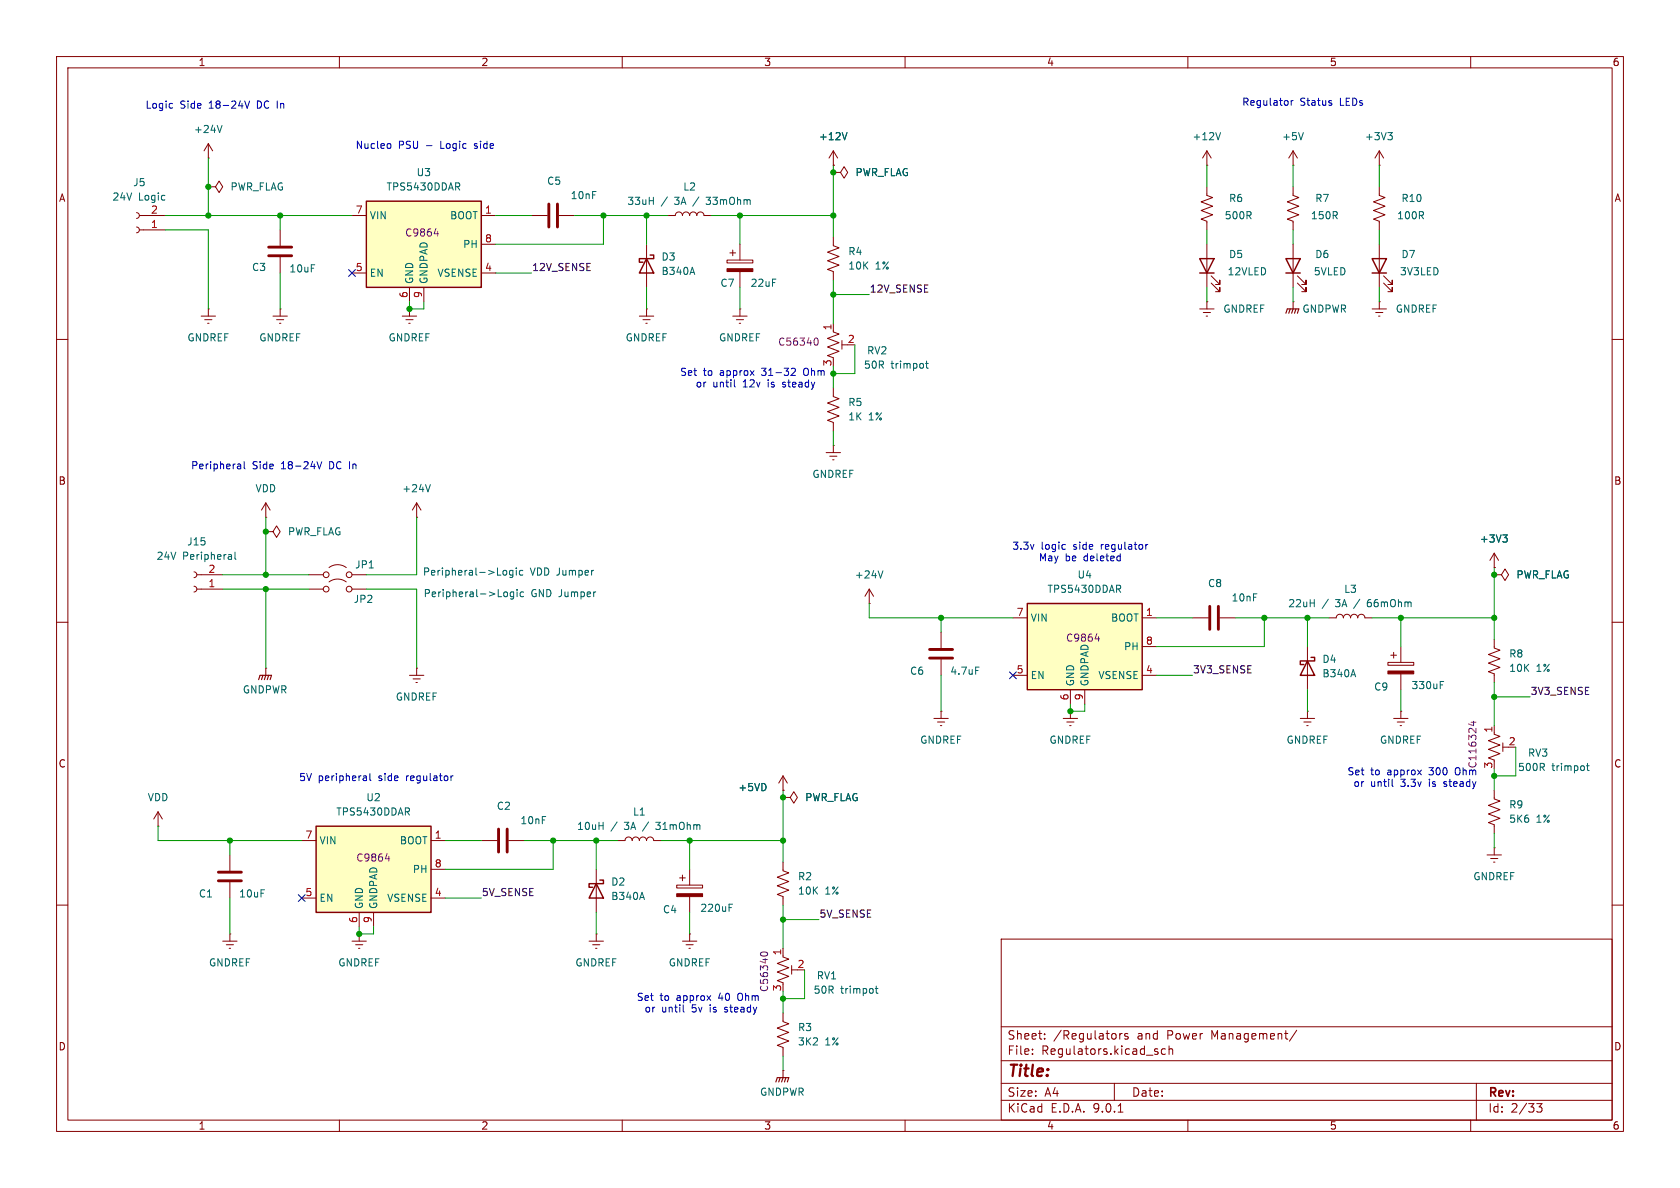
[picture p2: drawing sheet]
<svg xmlns="http://www.w3.org/2000/svg" width="297mm" height="210mm" viewBox="0 0 297 210" stroke-linecap="round" stroke-linejoin="round" font-family="sans-serif">
<g fill="none" stroke="#840000" stroke-width=".18">
<path d="M10 10h277v190h-277zM12 12h273v186h-273zM60 10v2M110 10v2M160 10v2M210 10v2M260 10v2M24.1 37.6l.4 .1 .1 .4-.1 .4-.4 .1M24.6 38.1h4.6M36.8 27.9h.1M36.8 33h1.3l.6-1 .7 1-.7 1-.6-1M36.8 33h.1"/>
<path d="M36.8 25.4l-.7 1.3M36.8 25.4l.8 1.3M36.8 25.4v2.5M94 38.1h2.8M98.8 38.1h2.8M118.1 38.1h1.3a.64 .64 0 0 1 .6-.6 .64 .64 0 0 1 .6 .6 .64 .64 0 0 1 .7-.6 .64 .64 0 0 1 .6 .6 .64 .64 0 0 1 .7-.6 .64 .64 0 0 1 .6 .6 .64 .64 0 0 1 .6-.6 .64 .64 0 0 1 .7 .6h1.2M147.3 29.2h.1M147.3 26.7l-.7 1.2M147.3 26.7l.8 1.2M147.3 26.7v2.5M213.4 29.2h.1M213.4 26.7l-.8 1.2"/>
<path d="M213.4 26.7l.7 1.2M213.4 26.7v2.5M24.1 40.1l.4 .2 .1 .3-.1 .4-.4 .1M24.6 40.6h4.6M35.6 55.9h2.5M36.2 56.5h1.3M36.7 57.2h.3M36.8 54.6h.1M36.8 54.6v1.3M48.3 55.9h2.5M48.9 56.5h1.3M49.4 57.2h.3"/>
<path d="M49.5 54.6h.1M49.5 40.6v2.8M49.5 45.5v2.8M49.5 54.6v1.3M71.1 55.9h2.6M71.8 56.5h1.2M72.3 57.2h.2M72.4 54.6h.1M72.4 54.6v1.3M113 55.9h2.6M113.7 56.5h1.2M114.2 57.2h.2"/>
<path d="M114.3 54.6h.1M114.3 43.2v7.6M114.3 54.6v1.3M128.5 46h4.6v.5h-4.6zM129 44.7h1M129.5 55.9h2.6M129.5 44.2v1M130.2 56.5h1.2M130.7 57.2h.2M130.8 54.6h.1M130.8 43.2v2.8M130.8 48v2.8"/>
<path d="M130.8 54.6v1.3M147.3 41.9v1.5l1 .4-2 .8 2 .7-2 .8 2 .8-2 .7 1 .4v1.5M147.3 58.7l1 .4-2 .7 2 .8-2 .7 2 .8-2 .8 1 .3v.3M147.3 57.2v1.2M10 60h2M148.8 60.2v1.5M148.8 61h1.1M285 60h2M47 94h1.3l.6-1 .6 1-.6 1-.6-1M47 94h.1M47 91.4h.1M47 88.9l-.8 1.3"/>
<path d="M47 88.9l.8 1.3M47 88.9v2.5M73.7 91.4h.1M73.7 88.9l-.8 1.3M73.7 88.9l.7 1.3M73.7 88.9v2.5M10 110h2M72.4 119.4h2.5M73.7 118.1h.1M73.7 118.1v1.3M166.4 111.8v2.8M166.4 116.6v2.8"/>
<path d="M285 110h2M73 120h1.3M73.5 120.7h.3M138.4 139.7h.1M138.4 137.2l-.7 1.2M138.4 137.2l.8 1.2M138.4 137.2v2.5M165.1 127h2.5M165.7 127.6h1.3M166.2 128.3h.3M166.4 125.7h.1M166.4 125.7v1.3"/>
<path d="M188 127h2.5M188.6 127.6h1.3M189.1 128.3h.3M189.2 125.7h.1M189.2 125.7v1.3M264.2 139.7v1.5l1 .4-2.1 .8 2.1 .7-2.1 .8 2.1 .8-2.1 .7 1.1 .4v1.5M264.2 129.8l1 .4-2.1 .7 2.1 .8-2.1 .8 2.1 .7-2.1 .8 1.1 .4v.2M264.2 128.3v1.2M265.7 131.3v1.5M265.7 132.1h1M27.9 146.1h.1M27.9 143.5l-.7 1.3"/>
<path d="M27.9 143.5l.8 1.3M27.9 143.5v2.6M85.1 148.6h2.8M89.9 148.6h2.8M105.4 153.7v7.6M109.2 148.6h1.3a.64 .64 0 0 1 .6-.6 .64 .64 0 0 1 .7 .6 .64 .64 0 0 1 .6-.6 .64 .64 0 0 1 .6 .6 .64 .64 0 0 1 .7-.6 .64 .64 0 0 1 .6 .6 .64 .64 0 0 1 .6-.6 .64 .64 0 0 1 .7 .6h1.2M119.6 156.5h4.6v.5h-4.6zM120.1 155.2h1.1M120.6 154.7v1M121.9 153.7v2.8M121.9 158.5v2.8M138.4 141h1.3l.6-1 .7 1-.7 1-.6-1"/>
<path d="M138.4 141h.1M138.4 152.4v1.5l1 .4-2 .8 2 .7-2 .8 2 .8-2 .7 1 .4v1.5M262.9 151.1h2.5M263.5 151.8h1.3M264 152.4h.3M264.2 149.9h.1M264.2 149.9v1.2M10 160h2M104.1 166.4h2.6M104.8 167h1.2M105.3 167.6h.2M105.4 165.1h.1"/>
<path d="M105.4 165.1v1.3M120.6 166.4h2.6M121.3 167h1.3M121.8 167.6h.2M121.9 165.1h.1M121.9 165.1v1.3M138.4 169.2l1 .3-2 .8 2 .8-2 .7 2 .8-2 .8 1 .3v.3M138.4 179.1v1.5l1 .4-2 .7 2 .8-2 .8 2 .7-2 .8 1 .4v1.5M138.4 167.6v1.3M140 170.7v1.5M140 171.5h1M177 166h108v32h-108z"/>
<path d="M285 160h2M60 198v2M110 198v2M138.4 189.2h.1M138.4 189.2v1.3M160 198v2M177 194.5h108M177 191.5h108M177 187.5h108M177 181.5h108M182.5 186.3v.1M182.5 185.5v.1"/>
<path d="M184.7 183.6v.1M184.7 182.8v.1M197 191.5v3M197.7 196.6h.8M198 182.7v1M198.4 182.7l-.3 .1-.1 .2M199.4 182.8l-.4-.1-.2 .2 .1 .2 .5 .2v.3h-.6M204.5 185.9l.2 .2-.2 .3M204.5 185.4l.2 .1M206 185.5l-.4-.1-.3 .3v.4l.2 .2h.5M206.7 185.5l.2-.1 .3 .1 .1 .9M206.7 184.9v1.5"/>
<path d="M210 198v2M229.2 182.1l-1.2 2M260 198v2M261 191.5v6.5M271.7 195.1h.9l-.5 .6 .4 .1v.7l-.2 .1-.6-.1"/>
</g>
<g fill="none" stroke="#006464" stroke-width=".18">
<path d="M39.2 22.2l-.4 1.2M149.7 23.4l-.4 1.3M215.8 23.4l-.4 1.3M122.4 47.3l.4 1.2M163.6 64.2h.5M163.8 63.8v1.1l.3 .2M76.1 85.7l-.4 1.2M172.5 117.9h.6M280.5 135.4h.4M280.6 134.9v1.1l.3 .2M113.5 157.7l.4 1.3M128.9 159.8h.6"/>
<path d="M128.9 160.4h.4M154.7 174.7h.5M154.9 174.3v1.1l.3 .2"/>
</g>
<path d="M144.1 59.8h.1a.68 .68 0 0 1 .5 .6 .68 .68 0 0 1-.5 .6h-.1M260.1 127.7h.8M260.5 127.5v.8l-.9-.3M134.5 168.8l-.1-.1a.68 .68 0 0 1 .7-.4 .68 .68 0 0 1 .6 .4l-.1 .1" fill="none" stroke="#840084" stroke-width=".18"/>
<path d="M97 36.1v4M98.6 36.1v4M47.5 43.7h4.1M47.5 45.2h4.1M164.3 114.8h4.1M164.3 116.3h4.1M88.1 146.6v4M89.7 146.6v4" fill="none" stroke="#840000" stroke-width=".51"/>
<g fill="#840000" stroke="#840000" stroke-width=".18">
<path d="M119.6 158h4.6v.5h-4.6z"/>
<path d="M128.5 47.5h4.6v.5h-4.6z"/>
</g>
<path d="M114.3 45.7l1.3 2.6h-2.6zM114.9 45.1h.7v.6h-2.6v.7h.7M105.4 156.2l1.3 2.6h-2.6zM106 155.6h.7v.6h-2.6v.6h.7" fill="none" stroke="#840000" stroke-width=".25"/>
<path d="M137.2 191.3l.2-.8h2l-.2 .8M137.9 190.5l-.2 .8M138.4 190.5l-.2 .8M138.9 190.5l-.2 .8" fill="none" stroke="#840000" stroke-width=".2"/>
<path d="M64.8 35.6h20.3v15.2h-20.3z" fill="#ffffc2"/>
<path d="M64.8 35.6h20.3v15.2h-20.3zM212.1 45.7h2.5l-1.2 2.6zM212.1 48.3h2.5" fill="none" stroke="#840000" stroke-width=".25"/>
<g fill="none" stroke="#840000" stroke-width=".18">
<path d="M62.2 38.1h2.6M85.1 38.1h2.5M213.4 33v1.5l1 .4-2.1 .8 2.1 .7-2.1 .8 2.1 .8-2.1 .7 1.1 .4v1.5M62.2 48.3h2.6M72.4 50.8v2.5M74.9 50.8v2.5M85.1 48.3h2.5M85.1 43.2h2.5M213.4 43.2v7.6M214.1 50l1.5 1.6v-.8v.8h-.7M214.1 48.8l1.5 1.5v-.8v.8h-.7M147.3 68.6v1.5l1 .4-2 .7 2 .8-2 .8 2 .7-2 .8 1 .4v1.5"/>
<path d="M147.3 78.7h.1M147.3 78.7v1.3M146 80h2.6M146.7 80.6h1.3M147.2 81.3h.2M153.7 106.7h.1M153.7 104.1l-.8 1.3M153.7 104.1l.7 1.3M153.7 104.1v2.6M234.9 109.2h1.3a.64 .64 0 0 1 .7-.6 .64 .64 0 0 1 .6 .6 .64 .64 0 0 1 .6-.6 .64 .64 0 0 1 .7 .6 .64 .64 0 0 1 .6-.6 .64 .64 0 0 1 .6 .6 .64 .64 0 0 1 .7-.6 .64 .64 0 0 1 .6 .6h1.3"/>
</g>
<path d="M80.9 33l.4 .6M81.2 32.4l.1 .2-.1 .3M156.1 100.9l-.4 1.3" fill="none" stroke="#006464" stroke-width=".18"/>
<path d="M76.8 41.3h.7M77.4 40.9v.8" fill="none" stroke="#840084" stroke-width=".18"/>
<path d="M181.6 106.7h20.3v15.2h-20.3z" fill="#ffffc2"/>
<path d="M227.3 45.7h2.6l-1.3 2.6zM227.3 48.3h2.6M242.6 45.7h2.5l-1.3 2.6zM242.6 48.3h2.5M181.6 106.7h20.3v15.2h-20.3zM231.1 116.8l1.3 2.6h-2.5zM231.8 116.2h.6v.6h-2.5v.7h.6" fill="none" stroke="#840000" stroke-width=".25"/>
<g fill="none" stroke="#840000" stroke-width=".18">
<path d="M147.3 30.5h1.3l.6-1 .7 1-.7 1-.6-1M147.3 30.5h.1M228.6 29.2h.1M228.6 33v1.5l1 .4-2 .8 2 .7-2 .8 2 .8-2 .7 1 .4v1.5M228.6 26.7l-.8 1.2M228.6 26.7l.8 1.2M228.6 26.7v2.5M243.8 29.2h.1M243.8 33v1.5l1.1 .4-2.1 .8 2.1 .7-2.1 .8 2.1 .8-2.1 .7 1 .4v1.5M243.8 26.7l-.7 1.2M243.8 26.7l.8 1.2M243.8 26.7v2.5"/>
<path d="M212.1 54.6h2.5M212.7 55.2h1.3M213.2 55.9h.3M213.4 53.3h.1M213.4 53.3v1.3M228.6 53.3h.1M228.6 43.2v7.6M228.6 53.3v1.3M229.4 50l1.5 1.6v-.8v.8h-.8M229.4 48.8l1.5 1.5v-.8v.8h-.8M242.6 54.6h2.5M243.2 55.2h1.3"/>
<path d="M243.7 55.9h.3M243.8 53.3h.1M243.8 43.2v7.6M243.8 53.3v1.3M244.6 50l1.5 1.6v-.8v.8h-.7M244.6 48.8l1.5 1.5v-.8v.8h-.7M264.2 97.8l-.8 1.3M264.2 97.8l.7 1.3M264.2 97.8v2.5M54.6 101.6h2.5M54.6 104.1h2.5M58.2 100.3a2.54 2.54 0 0 1 3 0"/>
<path d="M58.2 102.9a2.54 2.54 0 0 1 3 0M62.2 101.6h2.6M62.2 104.1h2.6M179.1 109.2h2.5M179.1 119.4h2.5M201.9 109.2h2.6M201.9 119.4h2.6M201.9 114.3h2.6M210.8 109.2h2.8M215.6 109.2h2.8M231.1 114.3v7.6M245.4 117.1h4.5v.5h-4.5z"/>
<path d="M245.9 115.8h1M246.4 115.3v1M247.6 114.3v2.8M247.6 119.1v2.8M264.2 100.3h.1M189.2 121.9v2.6M191.8 121.9v2.6M229.9 127h2.5M230.5 127.6h1.3M231 128.3h.3M231.1 125.7h.1M231.1 125.7v1.3"/>
<path d="M246.4 127h2.5M247 127.6h1.3M247.5 128.3h.3M247.6 125.7h.1M247.6 125.7v1.3M62.2 166.4h2.6M62.9 167h1.2M63.4 167.6h.2M63.5 165.1h.1M63.5 165.1v1.3"/>
<circle cx="57.7" cy="101.6" r=".51"/>
<circle cx="57.7" cy="104.1" r=".51"/>
<circle cx="61.7" cy="101.6" r=".51"/>
<circle cx="61.7" cy="104.1" r=".51"/>
</g>
<g fill="none" stroke="#006464" stroke-width=".18">
<path d="M230.4 23.4l-.4 1.3M245.4 23.4h.7l-.4 .5M245.9 23.9l.2 .3v.3l-.2 .2M265.7 94.6h.8l-.5 .4M266.2 95l.3 .3v.3l-.3 .2M89.2 100.8l.3 .1 .1 .2-.1 .5-.3 .1M89.3 104.6l.3 .1 .1 .2v.5l-.4 .1M90.7 100.9l-.4-.1-.2 .3 .1 .5h.5M90.7 100.8v1.1l-.3 .2-.3-.1M90.8 104.7l-.4-.1-.2 .3 .1 .5h.5M90.8 104.6v1.1l-.2 .2-.3-.1M91.3 100.4v.1"/>
<path d="M91.3 100.8v.9M91.4 104.2v.1M91.4 104.6v.9M92.4 100.9l-.3-.1-.3 .3 .1 .5h.5M92.6 104.7l-.4-.1-.2 .3 .1 .5h.5M197.7 104.1l.4 .6M198 103.5l.1 .2-.1 .4M239.2 118.4l.5 1.2M254.6 121.1h.4M254.6 120.5h.6"/>
</g>
<path d="M193.6 112.9h.8M194.2 112.5v.9" fill="none" stroke="#840084" stroke-width=".18"/>
<path d="M213.9 107.2v4.1M215.4 107.2v4.1" fill="none" stroke="#840000" stroke-width=".51"/>
<path d="M227.3 55.4l.3-.8h2l-.2 .8M228.1 54.6l-.3 .8M228.6 54.6l-.3 .8M229.1 54.6l-.2 .8" fill="none" stroke="#840000" stroke-width=".2"/>
<path d="M245.4 118.6h4.5v.5h-4.5z" fill="#840000" stroke="#840000" stroke-width=".18"/>
<path d="M55.9 146.1h20.3v15.2h-20.3z" fill="#ffffc2"/>
<path d="M55.9 146.1h20.3v15.2h-20.3z" fill="none" stroke="#840000" stroke-width=".25"/>
<g fill="none" stroke="#840000" stroke-width=".18">
<path d="M147.3 30.5h.1M147.3 29.2h.1M34.3 103.6l.3 .2 .2 .3-.2 .4-.3 .1M34.3 101.1l.3 .1 .2 .4-.2 .4-.3 .1M34.8 104.1h4.6M34.8 101.6h4.6M47 118.1h.1M47 118.1v1.3M264.2 113v1.6l1 .3-2.1 .8 2.1 .8-2.1 .7 2.1 .8-2.1 .7 1.1 .4v1.6M264.2 101.6h1.2l.7-1 .6 1-.6 1-.7-1M264.2 101.6h.1M264.2 100.3h.1"/>
<path d="M138.4 139.7h.1M40.6 151.1v2.8M40.6 156v2.8M53.3 148.6h2.6M53.3 158.8h2.6M76.2 148.6h2.5M76.2 158.8h2.5M76.2 153.7h2.5M138.4 141h.1M39.4 166.4h2.5M40 167h1.3M40.5 167.6h.3"/>
<path d="M40.6 165.1h.1M40.6 165.1v1.3M63.5 161.3v2.5M66 161.3v2.5"/>
</g>
<path d="M149.7 23.4l-.4 1.3M40.8 98l.1 .2v.7M40.9 98.8l-.1 .1M40.9 98.3l-.1 .1M41.5 97.6v1.1l.2 .2M265.7 94.6h.8l-.5 .4M266.2 95l.3 .3v.3l-.3 .2M72 143.5l.4 .6M72.3 142.9l.1 .2-.1 .3" fill="none" stroke="#006464" stroke-width=".18"/>
<path d="M68.1 151.8h.8M68.7 151.4v.8" fill="none" stroke="#840084" stroke-width=".18"/>
<path d="M46.5 119.4l-.3 .7M47 119.4l-.3 .7M47.5 119.4l-.3 .7M45.7 120.1l.3-.7h2l-.2 .7" fill="none" stroke="#840000" stroke-width=".2"/>
<path d="M38.6 154.2h4.1M38.6 155.7h4.1" fill="none" stroke="#840000" stroke-width=".51"/>
<g fill="none" stroke="#009600" stroke-width=".18">
<path d="M29.2 38.1h33M36.8 27.9v10.2M49.5 38.1v2.5M87.6 38.1h6.4M101.6 38.1h16.5M106.7 38.1v5.1h-19.1M114.3 38.1v5.1M125.7 38.1h21.6M130.8 38.1v5.1M147.3 29.2v12.7M213.4 29.2v3.8M228.6 29.2v3.8"/>
<path d="M243.8 29.2v3.8M29.2 40.6h7.6v14M49.5 48.3v6.3M72.4 53.3v1.3h2.5v-1.3M87.6 48.3h6.4M114.3 50.8v3.8M130.8 50.8v3.8M147.3 49.5v7.7M147.3 52.1h6.4M213.4 40.6v2.6M213.4 50.8v2.5M228.6 40.6v2.6"/>
<path d="M228.6 50.8v2.5M243.8 40.6v2.6M243.8 50.8v2.5M147.3 64.8v3.8M147.3 76.2v2.5M151.1 61v5h-3.8M47 91.4v10.2M73.7 91.4v10.2h-8.9M39.4 104.1h15.2M39.4 101.6h15.2M47 104.1v14M64.8 104.1h8.9v14"/>
<path d="M153.7 106.7v2.5h25.4M166.4 109.2v2.6M166.4 119.4v6.3M204.5 109.2h6.3M204.5 119.4h6.3M218.4 109.2h16.5M223.5 109.2v5.1h-19M231.1 109.2v5.1M242.6 109.2h21.6M247.6 109.2v5.1M264.2 100.3v12.7M138.4 139.7v12.7"/>
<path d="M189.2 124.5v1.2h2.6v-1.2M231.1 121.9v3.8M247.6 121.9v3.8M264.2 120.7v7.6M264.2 135.9v3.8M264.2 123.2h6.3M268 132.1v5.1h-3.8M27.9 146.1v2.5h25.4M40.6 148.6v2.5M40.6 158.8v6.3M78.7 148.6h6.4M78.7 158.8h6.4"/>
<path d="M92.7 148.6h16.5M97.8 148.6v5.1h-19.1M105.4 148.6v5.1M116.8 148.6h21.6M121.9 148.6v5.1M264.2 147.3v2.6M63.5 163.8v1.3h2.5v-1.3M105.4 161.3v3.8M121.9 161.3v3.8M138.4 160v7.6M138.4 175.3v3.8M138.4 162.6h6.4"/>
<path d="M142.2 171.5v5h-3.8M138.4 186.7v2.5"/>
</g>
<path d="M61.6 47.7l1.2 1.2M62.8 47.7l-1.2 1.2M178.5 118.8l1.2 1.2M179.7 118.8l-1.2 1.2M52.7 158.1l1.2 1.3M53.9 158.1l-1.2 1.3" fill="none" stroke="#000084" stroke-width=".18"/>
<g fill="none" stroke="#0000c2" stroke-width=".18">
<path d="M30.4 18.3h.1M30.5 19.1h-.1M43.3 17.9l.4 1.2 .4-1.2M228.3 17.8v.8M228.6 17.8l-.3 .2M235.3 18.2l.2 .2-.2 .2M235.3 17.8h.1M68.7 25.4h.3l.1 .2-.1 .5-.3 .1M129.8 67.1v1.1l.2 .2M140 65.2l.4-.1 .2 .4-.8 .9h.8M42.1 82l.4 .1 .1 .8M42.6 82.8l-.5 .1"/>
<path d="M42.6 82.3l-.5 .1M43.2 81.6v1.1l.1 .2M56 81.6l.5 1.3 .4-1.3M188.2 96.3h.1M188.3 97l-.1 .1M198.1 97.9v1.2M198.1 99.1h-.2M202.6 96.3v.8M202.9 96.3l-.3 .2M64.4 137.2h.2l.2 .1v.7M64.8 137.9l-.4 .1M64.8 137.5h-.4"/>
<path d="M65.4 136.7v1.1l.2 .2M79.7 137.2v.8M80.1 137.2l-.4 .2M246.1 137.7v1.1l.2 .2M120.8 177.6v1.1l.2 .2"/>
</g>
<g fill="#009600" stroke="#009600" stroke-width=".18">
<circle cx="138.4" cy="148.6" r=".46"/>
<circle cx="138.4" cy="141" r=".46"/>
<circle cx="138.4" cy="162.6" r=".46"/>
<circle cx="121.9" cy="148.6" r=".46"/>
<circle cx="97.8" cy="148.6" r=".46"/>
<circle cx="138.4" cy="176.5" r=".46"/>
<circle cx="105.4" cy="148.6" r=".46"/>
<circle cx="223.5" cy="109.2" r=".46"/>
<circle cx="247.6" cy="109.2" r=".46"/>
<circle cx="264.2" cy="101.6" r=".46"/>
<circle cx="231.1" cy="109.2" r=".46"/>
<circle cx="264.2" cy="137.2" r=".46"/>
<circle cx="264.2" cy="123.2" r=".46"/>
<circle cx="264.2" cy="109.2" r=".46"/>
<circle cx="36.8" cy="33" r=".46"/>
<circle cx="72.4" cy="54.6" r=".46"/>
<circle cx="36.8" cy="38.1" r=".46"/>
<circle cx="49.5" cy="38.1" r=".46"/>
<circle cx="147.3" cy="30.5" r=".46"/>
<circle cx="147.3" cy="38.1" r=".46"/>
<circle cx="147.3" cy="52.1" r=".46"/>
<circle cx="63.5" cy="165.1" r=".46"/>
<circle cx="47" cy="101.6" r=".46"/>
<circle cx="47" cy="104.1" r=".46"/>
<circle cx="47" cy="94" r=".46"/>
<circle cx="40.6" cy="148.6" r=".46"/>
<circle cx="130.8" cy="38.1" r=".46"/>
<circle cx="114.3" cy="38.1" r=".46"/>
<circle cx="106.7" cy="38.1" r=".46"/>
<circle cx="147.3" cy="66" r=".46"/>
<circle cx="189.2" cy="125.7" r=".46"/>
<circle cx="166.4" cy="109.2" r=".46"/>
</g>
<text font-size="2.8" fill="#840000" x="178" y="190.9">Title:</text>
<g font-size="2.1" fill="#840000">
<text x="178" y="184">Sheet:</text>
<text x="186.2" y="184">/Regulators</text>
<text x="201.1" y="184">and</text>
<text x="206.5" y="184">Power</text>
<text x="214.4" y="184">Management/</text>
<text x="178" y="186.7">File:</text>
<text x="184.1" y="186.7">Regulators.kicad_sch</text>
<text x="178" y="196.9">KiCad</text>
<text x="178" y="194.1">Size:</text>
<text x="184.7" y="194.1">A4</text>
<text x="185.7" y="196.9">E.D.A.</text>
<text x="193.3" y="196.9">9.0.1</text>
<text x="200" y="194.1">Date:</text>
<text x="263" y="194.3">Rev:</text>
<text x="263" y="196.9">Id:</text>
<text x="267.1" y="196.9">2/33</text>
</g>
<g font-size="1.8" fill="#840000">
<text x="35" y="11.9">1</text>
<text x="85" y="11.9">2</text>
<text x="135" y="11.9">3</text>
<text x="185" y="11.9">4</text>
<text x="235" y="11.9">5</text>
<text x="285" y="11.9">6</text>
<text x="10.3" y="35.9">A</text>
<text x="285.3" y="35.9">A</text>
<text x="10.3" y="85.9">B</text>
<text x="285.3" y="85.9">B</text>
<text x="10.3" y="135.9">C</text>
<text x="285.3" y="135.9">C</text>
<text x="10.3" y="185.9">D</text>
<text x="285.3" y="185.9">D</text>
<text x="35" y="199.9">1</text>
<text x="85" y="199.9">2</text>
<text x="135" y="199.9">3</text>
<text x="185" y="199.9">4</text>
<text x="235" y="199.9">5</text>
<text x="285" y="199.9">6</text>
</g>
<g font-size="1.8" fill="#0000c2">
<text x="25.6" y="19.4">Logic</text>
<text x="31.8" y="19.4">Side</text>
<text x="37" y="19.4">18-24V</text>
<text x="45.7" y="19.4">DC In</text>
<text x="219.5" y="18.9">Regulator</text>
<text x="229.8" y="18.9">Status</text>
<text x="237" y="18.9">LEDs</text>
<text x="62.8" y="26.5">Nucleo</text>
<text x="70.4" y="26.5">PSU</text>
<text x="75.4" y="26.5">-</text>
<text x="78.1" y="26.5">Logic</text>
<text x="84.3" y="26.5">side</text>
<text x="120.1" y="66.6">Set</text>
<text x="122.9" y="68.7">or</text>
<text x="124.3" y="66.6">to</text>
<text x="126" y="68.7">until</text>
<text x="127.4" y="66.6">approx</text>
<text x="131.5" y="68.7">12v</text>
<text x="135" y="66.6">31-32</text>
<text x="136" y="68.7">is</text>
<text x="138.8" y="68.7">steady</text>
<text x="142.5" y="66.6">Ohm</text>
<text x="33.7" y="83.2">Peripheral</text>
<text x="44.6" y="83.2">Side</text>
<text x="49.8" y="83.2">18-24V</text>
<text x="58.5" y="83.2">DC In</text>
<text x="178.9" y="97.4">3.3v</text>
<text x="183.6" y="99.4">May</text>
<text x="184" y="97.4">logic</text>
<text x="188.3" y="99.4">be</text>
<text x="189.9" y="97.4">side</text>
<text x="191.7" y="99.4">deleted</text>
<text x="194.9" y="97.4">regulator</text>
<text x="238.1" y="137.3">Set</text>
<text x="242.3" y="137.3">to</text>
<text x="245.4" y="137.3">approx</text>
<text x="252.9" y="137.3">300</text>
<text x="257.7" y="137.3">Ohm</text>
<text x="52.8" y="138.3">5V</text>
<text x="56.2" y="138.3">peripheral</text>
<text x="67" y="138.3">side</text>
<text x="72.1" y="138.3">regulator</text>
<text x="239.2" y="139.3">or</text>
<text x="242.3" y="139.3">until</text>
<text x="247.7" y="139.3">3.3v</text>
<text x="252.9" y="139.3">is</text>
<text x="255.7" y="139.3">steady</text>
<text x="112.5" y="177.1">Set</text>
<text x="113.8" y="179.2">or</text>
<text x="116.7" y="177.1">to</text>
<text x="116.9" y="179.2">until</text>
<text x="119.7" y="177.1">approx</text>
<text x="122.4" y="179.2">5v</text>
<text x="125.8" y="179.2">is</text>
<text x="127.3" y="177.1">40</text>
<text x="128.6" y="179.2">steady</text>
<text x="130.9" y="177.1">Ohm</text>
</g>
<g font-size="1.8" fill="#006464">
<text x="34.2" y="23.7">+24V</text>
<text x="144.7" y="25">+12V</text>
<text x="210.7" y="25">+12V</text>
<text x="226.6" y="25">+5V</text>
<text x="241.2" y="25">+3V3</text>
<text x="19.8" y="35.7">24V</text>
<text x="23.4" y="33.1">J5</text>
<text x="24.5" y="35.7">Logic</text>
<text x="40.6" y="33.9">PWR_FLAG</text>
<text x="68.2" y="33.9">TPS5430DDAR</text>
<text x="73.6" y="31.3">U3</text>
<text x="96.6" y="32.9">C5</text>
<text x="100.8" y="35.4">10nF</text>
<text x="120.7" y="33.9">L2</text>
<text x="151.1" y="31.3">PWR_FLAG</text>
<text x="217.2" y="35.9">R6</text>
<text x="232.4" y="35.9">R7</text>
<text x="247.7" y="35.9">R10</text>
<text x="65.3" y="39">VIN</text>
<text x="79.5" y="39">BOOT</text>
<text x="110.8" y="36.4">33uH</text>
<text x="116.9" y="36.4">/</text>
<text x="119.4" y="36.4">3A</text>
<text x="122.9" y="36.4">/</text>
<text x="125.4" y="36.4">33mOhm</text>
<text x="216.4" y="39">500R</text>
<text x="231.7" y="39">150R</text>
<text x="246.9" y="39">100R</text>
<text x="81.8" y="44">PH</text>
<text x="116.8" y="46.3">D3</text>
<text x="149.9" y="45.3">R4</text>
<text x="149.9" y="47.9">10K</text>
<text x="154.7" y="47.9">1%</text>
<text x="217.2" y="45.8">D5</text>
<text x="232.4" y="45.8">D6</text>
<text x="247.7" y="45.8">D7</text>
<text x="44.5" y="48.1">C3</text>
<text x="51.1" y="48.4">10uF</text>
<text x="65.3" y="49.1">EN</text>
<text x="73.3" y="50.3" transform="rotate(-90 73.3 50.3)">GND</text>
<text x="75.8" y="50.3" transform="rotate(-90 75.8 50.3)">GNDPAD</text>
<text x="77.2" y="49.1">VSENSE</text>
<text x="116.8" y="48.8">B340A</text>
<text x="127.3" y="50.9">C7</text>
<text x="132.6" y="50.9">22uF</text>
<text x="216.9" y="48.9">12VLED</text>
<text x="232.2" y="48.9">5VLED</text>
<text x="247.4" y="48.9">3V3LED</text>
<text x="216.2" y="55.5">GNDREF</text>
<text x="230.2" y="55.5">GNDPWR</text>
<text x="246.7" y="55.5">GNDREF</text>
<text x="33" y="60.6">GNDREF</text>
<text x="45.7" y="60.6">GNDREF</text>
<text x="68.6" y="60.6">GNDREF</text>
<text x="110.5" y="60.6">GNDREF</text>
<text x="127" y="60.6">GNDREF</text>
<text x="152.6" y="65.4">50R</text>
<text x="153.2" y="62.8">RV2</text>
<text x="157.5" y="65.4">trimpot</text>
<text x="149.9" y="72">R5</text>
<text x="149.9" y="74.5">1K</text>
<text x="153.5" y="74.5">1%</text>
<text x="45.1" y="87.2">VDD</text>
<text x="71" y="87.2">+24V</text>
<text x="143.5" y="84.7">GNDREF</text>
<text x="50.8" y="94.8">PWR_FLAG</text>
<text x="27.6" y="99.2">24V</text>
<text x="32.3" y="99.2">Peripheral</text>
<text x="33" y="96.6">J15</text>
<text x="62.7" y="100.7">JP1</text>
<text x="74.7" y="102">Peripheral-&gt;Logic</text>
<text x="93.7" y="102">VDD Jumper</text>
<text x="261.5" y="96.1">+3V3</text>
<text x="62.4" y="106.8">JP2</text>
<text x="74.8" y="105.8">Peripheral-&gt;Logic</text>
<text x="93.9" y="105.8">GND Jumper</text>
<text x="151" y="102.5">+24V</text>
<text x="185.1" y="105">TPS5430DDAR</text>
<text x="190.4" y="102.5">U4</text>
<text x="213.5" y="104">C8</text>
<text x="217.6" y="106.5">10nF</text>
<text x="227.7" y="107.5">22uH</text>
<text x="233.7" y="107.5">/</text>
<text x="236.2" y="107.5">3A</text>
<text x="237.5" y="105">L3</text>
<text x="239.7" y="107.5">/</text>
<text x="242.2" y="107.5">66mOhm</text>
<text x="268" y="102.5">PWR_FLAG</text>
<text x="182.1" y="110.1">VIN</text>
<text x="196.3" y="110.1">BOOT</text>
<text x="160.8" y="119.5">C6</text>
<text x="167.9" y="119.5">4.7uF</text>
<text x="198.6" y="115.2">PH</text>
<text x="233.7" y="117.4">D4</text>
<text x="233.7" y="119.9">B340A</text>
<text x="266.7" y="116.4">R8</text>
<text x="266.7" y="119">10K</text>
<text x="271.6" y="119">1%</text>
<text x="42.8" y="122.8">GNDPWR</text>
<text x="69.9" y="124.1">GNDREF</text>
<text x="182.1" y="120.2">EN</text>
<text x="190.1" y="121.4" transform="rotate(-90 190.1 121.4)">GND</text>
<text x="192.6" y="121.4" transform="rotate(-90 192.6 121.4)">GNDPAD</text>
<text x="194.1" y="120.2">VSENSE</text>
<text x="242.8" y="122.3">C9</text>
<text x="249.4" y="122">330uF</text>
<text x="162.6" y="131.7">GNDREF</text>
<text x="185.4" y="131.7">GNDREF</text>
<text x="227.3" y="131.7">GNDREF</text>
<text x="243.9" y="131.7">GNDREF</text>
<text x="268.3" y="136.5">500R</text>
<text x="270" y="134">RV3</text>
<text x="274.3" y="136.5">trimpot</text>
<text x="26" y="141.8">VDD</text>
<text x="64.7" y="141.8">U2</text>
<text x="87.7" y="143.4">C2</text>
<text x="130.4" y="140.1">+5VD</text>
<text x="142.2" y="141.8">PWR_FLAG</text>
<text x="266.7" y="143.1">R9</text>
<text x="56.4" y="149.5">VIN</text>
<text x="59.3" y="144.4">TPS5430DDAR</text>
<text x="70.6" y="149.5">BOOT</text>
<text x="91.9" y="145.9">10nF</text>
<text x="101.9" y="146.9">10uH</text>
<text x="108" y="146.9">/</text>
<text x="110.5" y="146.9">3A</text>
<text x="111.8" y="144.4">L1</text>
<text x="114" y="146.9">/</text>
<text x="116.5" y="146.9">31mOhm</text>
<text x="266.7" y="145.6">5K6</text>
<text x="271.6" y="145.6">1%</text>
<text x="72.9" y="154.5">PH</text>
<text x="141" y="155.8">R2</text>
<text x="260.4" y="155.8">GNDREF</text>
<text x="35.1" y="158.9">C1</text>
<text x="42.2" y="158.9">10uF</text>
<text x="56.4" y="159.6">EN</text>
<text x="64.4" y="160.8" transform="rotate(-90 64.4 160.8)">GND</text>
<text x="66.9" y="160.8" transform="rotate(-90 66.9 160.8)">GNDPAD</text>
<text x="68.4" y="159.6">VSENSE</text>
<text x="108" y="156.8">D2</text>
<text x="108" y="159.3">B340A</text>
<text x="117.1" y="161.6">C4</text>
<text x="123.7" y="161.4">220uF</text>
<text x="141" y="158.3">10K</text>
<text x="145.8" y="158.3">1%</text>
<text x="36.8" y="171">GNDREF</text>
<text x="59.7" y="171">GNDREF</text>
<text x="101.6" y="171">GNDREF</text>
<text x="118.1" y="171">GNDREF</text>
<text x="144.3" y="173.3">RV1</text>
<text x="143.7" y="175.9">50R</text>
<text x="148.6" y="175.9">trimpot</text>
<text x="141" y="182.5">R3</text>
<text x="141" y="185">3K2</text>
<text x="145.8" y="185">1%</text>
<text x="134.3" y="193.9">GNDPWR</text>
</g>
<g font-size="1.8" fill="#a90000">
<text x="26.6" y="40.4">1</text>
<text x="26.6" y="37.8">2</text>
<text x="62.8" y="37.8">7</text>
<text x="85.7" y="37.8">1</text>
<text x="85.7" y="42.9">8</text>
<text x="62.8" y="48">5</text>
<text x="72.1" y="52.8" transform="rotate(-90 72.1 52.8)">6</text>
<text x="74.7" y="52.8" transform="rotate(-90 74.7 52.8)">9</text>
<text x="85.7" y="48">4</text>
<text x="147.1" y="58.5" transform="rotate(-90 147.1 58.5)">1</text>
<text x="147.1" y="64.8" transform="rotate(-90 147.1 64.8)">3</text>
<text x="149.8" y="60.7">2</text>
<text x="36.8" y="101.3">2</text>
<text x="36.8" y="103.9">1</text>
<text x="179.6" y="109">7</text>
<text x="202.5" y="109">1</text>
<text x="179.6" y="119.1">5</text>
<text x="202.5" y="114">8</text>
<text x="202.5" y="119.1">4</text>
<text x="189" y="123.9" transform="rotate(-90 189 123.9)">6</text>
<text x="191.5" y="123.9" transform="rotate(-90 191.5 123.9)">9</text>
<text x="263.9" y="129.6" transform="rotate(-90 263.9 129.6)">1</text>
<text x="266.6" y="131.8">2</text>
<text x="263.9" y="136" transform="rotate(-90 263.9 136)">3</text>
<text x="53.9" y="148.3">7</text>
<text x="76.8" y="148.3">1</text>
<text x="76.8" y="153.4">8</text>
<text x="53.9" y="158.5">5</text>
<text x="76.8" y="158.5">4</text>
<text x="63.2" y="163.3" transform="rotate(-90 63.2 163.3)">6</text>
<text x="65.8" y="163.3" transform="rotate(-90 65.8 163.3)">9</text>
<text x="138.2" y="169" transform="rotate(-90 138.2 169)">1</text>
<text x="140.9" y="171.2">2</text>
<text x="138.2" y="175.3" transform="rotate(-90 138.2 175.3)">3</text>
</g>
<g font-size="1.8" fill="#840084">
<text x="71.5" y="42">C9864</text>
<text x="137.5" y="61.3">C56340</text>
<text x="188.4" y="113.6">C9864</text>
<text x="261.2" y="135.9" transform="rotate(-90 261.2 135.9)">C116324</text>
<text x="62.9" y="152.5">C9864</text>
<text x="136" y="175.5" transform="rotate(-90 136 175.5)">C56340</text>
</g>
<g font-size="1.8" fill="#0f0f0f">
<text x="94" y="48">12V_SENSE</text>
<text x="153.7" y="51.8">12V_SENSE</text>
<text x="210.8" y="119.1">3V3_SENSE</text>
<text x="270.5" y="122.9">3V3_SENSE</text>
<text x="85.1" y="158.5">5V_SENSE</text>
<text x="144.8" y="162.3">5V_SENSE</text>
</g>
</svg>
